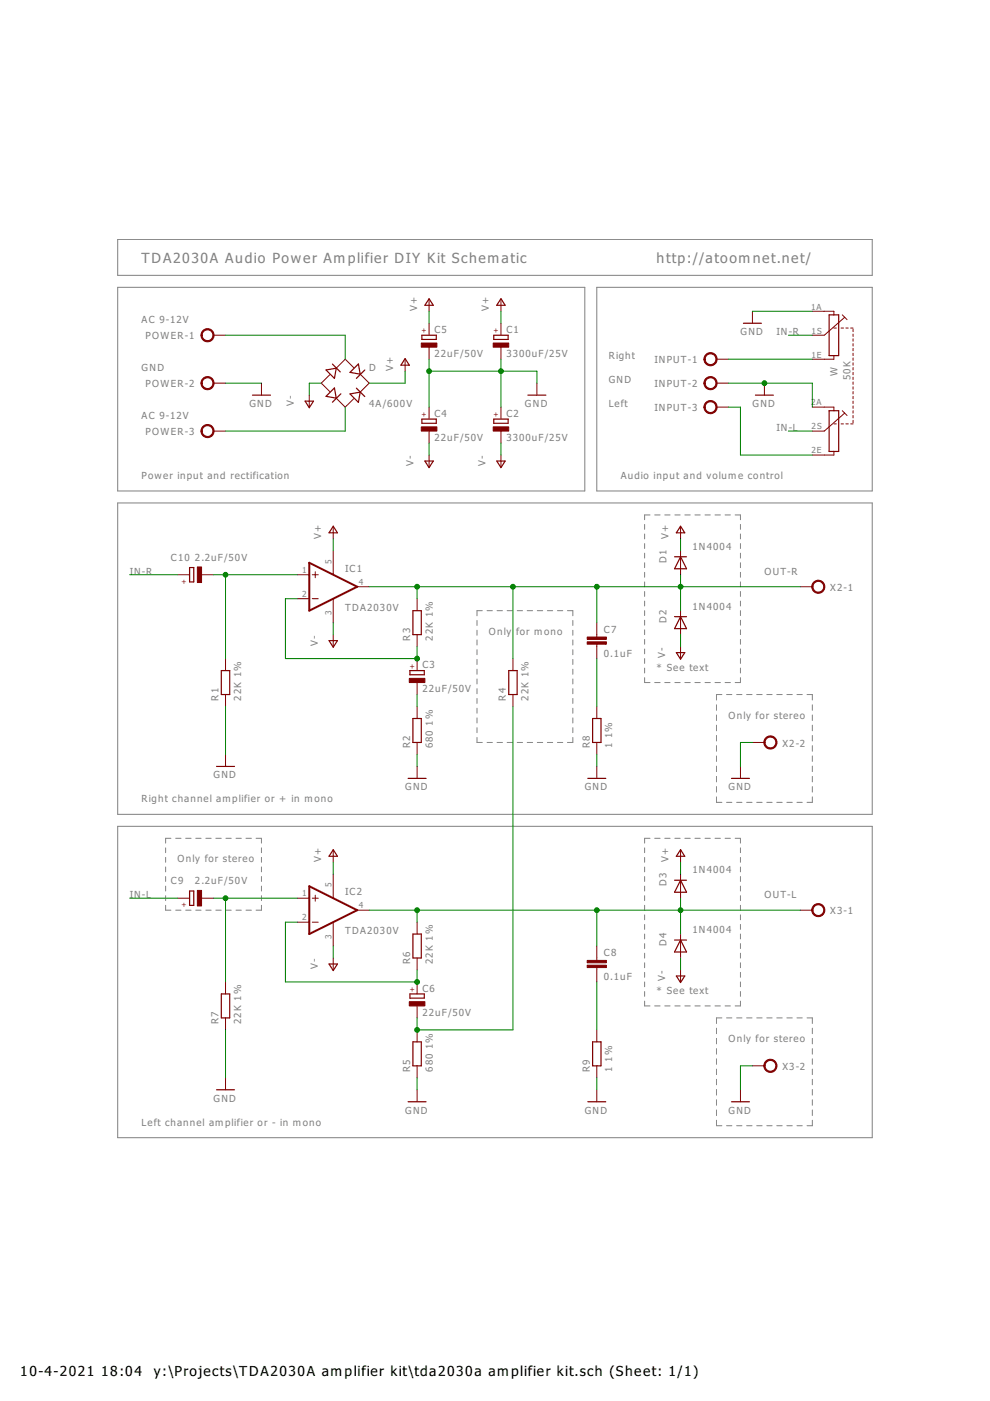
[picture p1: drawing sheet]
<svg xmlns="http://www.w3.org/2000/svg" width="210mm" height="297mm" viewBox="0 0 210 297" stroke-linecap="round" stroke-linejoin="round" font-family="sans-serif">
<g fill="none" stroke="#808080" stroke-width=".21">
<path d="M25 50.8h159.9v7.6h-159.9zM25 60.9h99v43.2h-99zM126.5 60.9h58.4v43.2h-58.4zM25 106.6h159.9v66.1h-159.9zM136.7 111.2v1M136.7 113.2v1.1M136.7 115.3v1M136.7 117.3v1M136.7 119.3v1.1M137.8 109.2h-1.1v1M138.8 109.2h1.2M140.9 109.2h1.2"/>
<path d="M143.1 109.2h1.1M145.2 109.2h1.1M147.3 109.2h1.2M149.5 109.2h1.1M151.6 109.2h1.1M153.7 109.2h1.2M155.9 109.2h1.1v1M157 111.2v1M157 113.2v1.1M157 115.3v1M157 117.3v1M157 119.3v1.1"/>
<path d="M101.1 131.6v1M101.1 133.6v1.1M101.1 135.7v1.1M101.1 137.8v1M101.1 139.8v1.1M102.3 129.5h-1.2v1.1M103.3 129.5h1.1M105.4 129.5h1.1M107.5 129.5h1.2M109.7 129.5h1.1M111.8 129.5h1.1M113.9 129.5h1.2"/>
<path d="M116.1 129.5h1.1M118.2 129.5h1.1M120.3 129.5h1.2v1.1M121.5 131.6v1M121.5 133.6v1.1M121.5 135.7v1.1M121.5 137.8v1M121.5 139.8v1.1M136.7 121.3v1.1M136.7 123.4v1M136.7 125.4v1M136.7 127.4v1.1"/>
<path d="M136.7 129.5v1M136.7 131.5v1M136.7 133.5v1.1M136.7 135.6v1M136.7 137.6v1M136.7 139.6v1.1M157 121.3v1.1M157 123.4v1M157 125.4v1M157 127.4v1.1M157 129.5v1M157 131.5v1"/>
<path d="M157 133.5v1.1M157 135.6v1M157 137.6v1M157 139.6v1.1M101.1 156.4v1h1.2M101.1 141.9v1.1M101.1 144v1M101.1 146v1.1M101.1 148.1v1M101.1 150.2v1M101.1 152.2v1.1M101.1 154.3v1"/>
<path d="M103.3 157.4h1.1M105.4 157.4h1.1M107.5 157.4h1.2M109.7 157.4h1.1M111.8 157.4h1.1M113.9 157.4h1.2M116.1 157.4h1.1M118.2 157.4h1.1M121.5 141.9v1.1M121.5 144v1M121.5 146v1.1M121.5 148.1v1"/>
<path d="M121.5 150.2v1M121.5 152.2v1.1M121.5 154.3v1M121.5 156.4v1h-1.2M136.7 141.6v1.1M136.7 143.7v1h1.1M138.8 144.7h1.2M140.9 144.7h1.2M143.1 144.7h1.1M145.2 144.7h1.1M147.3 144.7h1.2M149.5 144.7h1.1"/>
<path d="M151.6 144.7h1.1M151.9 149.4v1.2M151.9 151.6v1.2M151.9 153.8v1.1M151.9 155.9v1.2M151.9 158.1v1.2M153.1 147.3h-1.2v1.1M153.7 144.7h1.2M154.1 147.3h1.1M156.2 147.3h1.1M157 141.6v1.1M157 143.7v1h-1.1"/>
<path d="M158.3 147.3h1.1M160.4 147.3h1.2M162.6 147.3h1.1M164.7 147.3h1.1M166.8 147.3h1.2M169 147.3h1.1M171.1 147.3h1.1v1.1M172.2 149.4v1.2M172.2 151.6v1.2M172.2 153.8v1.1M172.2 155.9v1.2M172.2 158.1v1.2"/>
<path d="M25 175.2h159.9v66h-159.9zM35.1 179.8v1M36.2 177.7h-1.1v1.1M37.3 177.7h1.1M39.4 177.7h1.1M41.5 177.7h1.1M43.6 177.7h1.2M45.8 177.7h1.1M47.9 177.7h1.1M50 177.7h1.2M52.2 177.7h1.1M54.3 177.7h1.1v1.1"/>
<path d="M55.4 179.8v1M136.7 179.8v1M137.8 177.7h-1.1v1.1M138.8 177.7h1.2M140.9 177.7h1.2M143.1 177.7h1.1M145.2 177.7h1.1M147.3 177.7h1.2M149.5 177.7h1.1M151.6 177.7h1.1M151.9 160.3v1.1M151.9 162.4v1.2"/>
<path d="M151.9 164.6v1.2M151.9 166.8v1.1M151.9 169v1.1h1.2M153.7 177.7h1.2M154.1 170.1h1.1M155.9 177.7h1.1v1.1M156.2 170.1h1.1M157 179.8v1M158.3 170.1h1.1M160.4 170.1h1.2M162.6 170.1h1.1M164.7 170.1h1.1"/>
<path d="M166.8 170.1h1.2M169 170.1h1.1M172.2 160.3v1.1M172.2 162.4v1.2M172.2 164.6v1.2M172.2 166.8v1.1M172.2 169v1.1h-1.1M35.1 191.9v1.1h1.1M35.1 181.8v1M35.1 183.8v1M35.1 185.8v1.1M35.1 187.9v1"/>
<path d="M35.1 189.9v1M37.3 193h1.1M39.4 193h1.1M41.5 193h1.1M43.6 193h1.2M45.8 193h1.1M47.9 193h1.1M50 193h1.2M52.2 193h1.1M55.4 191.9v1.1h-1.1M55.4 181.8v1M55.4 183.8v1"/>
<path d="M55.4 185.8v1.1M55.4 187.9v1M55.4 189.9v1M136.7 181.8v1M136.7 183.8v1M136.7 185.8v1.1M136.7 187.9v1M136.7 189.9v1M136.7 191.9v1.1M136.7 194v1M136.7 196v1M136.7 198v1.1"/>
<path d="M157 181.8v1M157 183.8v1M157 185.8v1.1M157 187.9v1M157 189.9v1M157 191.9v1.1M157 194v1M157 196v1M157 198v1.1M136.7 200.1v1M136.7 202.1v1M136.7 204.1v1.1"/>
<path d="M136.7 206.2v1M136.7 208.2v1M136.7 210.2v1M136.7 212.3v1h1.1M138.8 213.3h1.2M140.9 213.3h1.2M143.1 213.3h1.1M145.2 213.3h1.1M147.3 213.3h1.2M149.5 213.3h1.1M151.6 213.3h1.1M151.9 218v1.2"/>
<path d="M153.1 215.8h-1.2v1.2M153.7 213.3h1.2M154.1 215.8h1.1M156.2 215.8h1.1M157 200.1v1M157 202.1v1M157 204.1v1.1M157 206.2v1M157 208.2v1M157 210.2v1M157 212.3v1h-1.1M158.3 215.8h1.1"/>
<path d="M160.4 215.8h1.2M162.6 215.8h1.1M164.7 215.8h1.1M166.8 215.8h1.2M169 215.8h1.1M171.1 215.8h1.1v1.2M172.2 218v1.2M151.9 220.2v1.1M151.9 222.3v1.2M151.9 224.5v1.2M151.9 226.7v1.1M151.9 228.8v1.2"/>
<path d="M151.9 231v1.2M151.9 233.2v1.1M151.9 235.3v1.2M151.9 237.5v1.2h1.2M154.1 238.7h1.1M156.2 238.7h1.1M158.3 238.7h1.1M160.4 238.7h1.2M162.6 238.7h1.1M164.7 238.7h1.1M166.8 238.7h1.2M169 238.7h1.1"/>
<path d="M172.2 220.2v1.1M172.2 222.3v1.2M172.2 224.5v1.2M172.2 226.7v1.1M172.2 228.8v1.2M172.2 231v1.2M172.2 233.2v1.1M172.2 235.3v1.2M172.2 237.5v1.2h-1.1"/>
</g>
<path d="M65.6 119.3l10.1 5.1-10.1 5.1zM65.6 187.9l10.1 5.1-10.1 5z" fill="none" stroke="#800000" stroke-width=".42"/>
<g fill="none" stroke="#800000" stroke-width=".21">
<path d="M45.3 71.1h2.5M69.9 79.4l-1.8 1.8 1.8 1.8M75 78l-1.8-1.8-1.9 1.9M76.4 79.3l1.9 1.9-1.9 1.9M85.9 76.2v2.5M91 63.5v2.5M91 68.5v2.6M91 73.6v2.6M106.2 63.5v2.5M106.2 68.5v2.6M106.2 73.6v2.6M151.9 76.2h2.6"/>
<path d="M159.5 66v2.5M172.2 66h4.6v.8M176.8 75.4v.8h-4.6M176.8 69.6h.5M178.3 69.6h.5M178.6 66.8l1 1M179.1 67.3l-4.3 3.8h-2.6M179.3 69.6h.6M180.4 69.6h.5M180.9 69.8v.5M180.9 70.8v.5M180.9 71.8v.5"/>
<path d="M180.9 72.9v.5M180.9 73.9v.5M180.9 74.9v.5M180.9 75.9v.5M180.9 76.9v.5M180.9 77.9v.5M180.9 79v.5M180.9 80v.5M45.3 81.2h2.5M45.3 91.4h2.5M55.4 81.2v2.6M65.6 83.8v2.5"/>
<path d="M71.3 84.4l1.9 1.9 1.8-1.8M91 86.3v2.6M91 91.4v2.5M91 96.5v2.5M106.2 86.3v2.6M106.2 91.4v2.5M106.2 96.5v2.5M113.8 81.2v2.6M151.9 81.2h2.6M151.9 86.3h2.6M162.1 81.2v2.6M172.2 86.3h4.6v.8"/>
<path d="M176.8 95.7v.8h-4.6M176.8 89.9h.5M178.3 89.9h.5M178.6 87.1l1 1M179.1 87.6l-4.3 3.8h-2.6M179.3 89.9h.6M180.4 89.9h.5M180.9 81v.5M180.9 82v.5M180.9 83v.5M180.9 84v.5M180.9 85v.6"/>
<path d="M180.9 86.1v.5M180.9 87.1v.5M180.9 88.1v.5M180.9 89.1v.5M70.7 111.7v2.5M70.7 116.8v5.1M144.3 111.7v2.5M144.3 116.8v5.1M37.7 121.9h2.5M42.7 121.9h2.6M47.8 139.6v2.6M63 121.9h2.6"/>
<path d="M63 126.9h2.6M66.2 121.9h1.3M66.2 126.9h1.3M66.8 121.2v1.3M70.7 126.9v5.1M70.7 134.6v2.5M75.7 124.4h2.6M88.4 126.9v2.6M88.4 134.6v2.5M88.4 139.6v2.6M108.8 139.6v2.6M126.5 132v3.1"/>
<path d="M126.5 136.6v3M144.3 129.5v5.1M144.3 137.1v2.5M169.7 124.4h2.5M47.8 147.3v2.5M47.8 160v2.5M88.4 144.7v2.6M88.4 149.8v2.5M88.4 157.4v2.6M108.8 147.3v2.5M126.5 149.8v2.5M126.5 157.4v2.6"/>
<path d="M159.5 157.4h2.6M88.4 162.5v2.5M126.5 162.5v2.5M157 162.5v2.5M37.7 190.4h2.5M42.7 190.4h2.6M63 190.4h2.6M63 195.5h2.6M66.2 190.4h1.3M66.2 195.5h1.3M66.8 189.8v1.3M70.7 180.3v2.5"/>
<path d="M70.7 185.4v5M70.7 195.5v5.1M75.7 193h2.6M88.4 195.5v2.5M144.3 180.3v2.5M144.3 185.4v5M144.3 198v5.1M169.7 193h2.5M47.8 208.2v2.5M47.8 215.8v2.6M70.7 203.1v2.6M88.4 203.1v2.6"/>
<path d="M88.4 208.2v2.5M88.4 213.3v2.5M88.4 218.4v2.5M126.5 200.6v3M126.5 205.1v3.1M126.5 218.4v2.5M144.3 205.7v2.5M47.8 228.5v2.6M88.4 226v2.5M88.4 231.1v2.5M126.5 226v2.5M126.5 231.1v2.5"/>
<path d="M157 231.1v2.5M159.5 226h2.6"/>
</g>
<g fill="none" stroke="#800000" stroke-width=".25">
<path d="M69.1 78.4l2.2-.3-.4 2.1zM70.5 77.2l1.6 1.6M76 77.2l.4 2.1-2.2-.3zM77.3 78.4l-1.7 1.8M85.9 76l.9 1.4h-1.8zM89.5 71.1h3v.9h-3zM91 63.3l.9 1.4h-1.8zM104.7 71.1h3v.9h-3zM106.2 63.3l.9 1.4h-1.8zM157.6 68.5h3.8M175.8 66.8h2v8.6h-2zM53.5 83.8h3.8"/>
<path d="M64.7 85h1.8l-.9 1.4zM70.9 82.3l.4 2.1-2.2-.4zM72.3 83.5l-1.8 1.8M74.2 83.5l2.2-.4-.4 2.2zM75.6 82.3l1.7 1.8M89.5 88.9h3v.8h-3zM90.1 97.7h1.8l-.9 1.4zM104.7 88.9h3v.8h-3zM105.3 97.7h1.8l-.9 1.4zM111.9 83.8h3.8M160.2 83.8h3.8M175.8 87.1h2v8.6h-2z"/>
<path d="M70.7 111.6l.8 1.4h-1.7zM143 118h2.6M144.3 111.6l.9 1.4h-1.8zM144.3 118l1.3 2.6h-2.6zM40.2 120.3h.9v3.1h-.9zM69.8 135.8h1.7l-.8 1.4zM87.5 129.5h1.8v5.1h-1.8zM143 130.7h2.6M143.4 138.4h1.8l-.9 1.4zM144.3 130.7l1.3 2.6h-2.6zM46.9 142.2h1.8v5.1h-1.8zM86.9 142.2h3.1v.9h-3.1z"/>
<path d="M87.5 152.3h1.8v5.1h-1.8zM107.9 142.2h1.7v5.1h-1.7zM125.6 152.3h1.8v5.1h-1.8zM45.9 162.5h3.8M86.5 165h3.8M124.6 165h3.8M155.1 165h3.8M40.2 188.9h.9v3.1h-.9zM70.7 180.1l.8 1.4h-1.7zM87.5 198h1.8v5.1h-1.8zM143 186.6h2.6M143 199.3h2.6"/>
<path d="M144.3 180.1l.9 1.4h-1.8zM144.3 186.6l1.3 2.6h-2.6zM144.3 199.3l1.3 2.5h-2.6zM46.9 210.7h1.8v5.1h-1.8zM69.8 204.4h1.7l-.8 1.4zM86.9 210.7h3.1v.9h-3.1zM143.4 206.9h1.8l-.9 1.4zM45.9 231.1h3.8M86.5 233.6h3.8M87.5 220.9h1.8v5.1h-1.8zM124.6 233.6h3.8M125.6 220.9h1.8v5.1h-1.8z"/>
<path d="M155.1 233.6h3.8"/>
</g>
<g fill="#800000" stroke="#800000" stroke-width=".21">
<path d="M104.6 72.7h3.3v.9h-3.3z"/>
<path d="M104.6 90.5h3.3v.9h-3.3z"/>
<path d="M86.8 143.8h3.3v.9h-3.3z"/>
<path d="M89.3 90.5h3.3v.9h-3.3z"/>
<path d="M89.3 72.7h3.3v.9h-3.3z"/>
<path d="M86.8 212.4h3.3v.9h-3.3z"/>
<path d="M41.8 188.8h.9v3.3h-.9z"/>
<path d="M41.8 120.2h.9v3.3h-.9z"/>
<path d="M124.5 136.1h4.1v.5h-4.1z"/>
<path d="M124.5 135.1h4.1v.5h-4.1z"/>
<path d="M124.5 204.6h4.1v.5h-4.1z"/>
<path d="M124.5 203.6h4.1v.5h-4.1z"/>
</g>
<g fill="#800000" stroke="#800000" stroke-width=".21">
<path d="M43 70.1a1.39 1.39 0 0 1 2.2 .3 1.39 1.39 0 0 1-.8 2 1.39 1.39 0 0 1-1.8-1.3h.3a1.14 1.14 0 0 1 1.6-1 1.14 1.14 0 0 1 .2 1.9 1.14 1.14 0 0 1-1.8-.6v-.3h-.3z" fill-rule="evenodd"/>
<path d="M43 80.3a1.39 1.39 0 0 1 2.2 .2 1.39 1.39 0 0 1-.8 2.1 1.39 1.39 0 0 1-1.8-1.4h.3a1.14 1.14 0 0 1 1.6-.9 1.14 1.14 0 0 1 .2 1.9 1.14 1.14 0 0 1-1.8-.7v-.3h-.3z" fill-rule="evenodd"/>
<path d="M43 90.4a1.39 1.39 0 0 1 2.2 .3 1.39 1.39 0 0 1-.8 2 1.39 1.39 0 0 1-1.8-1.3h.3a1.14 1.14 0 0 1 1.6-1 1.14 1.14 0 0 1 .2 2 1.14 1.14 0 0 1-1.8-.7v-.3h-.3z" fill-rule="evenodd"/>
<path d="M172.5 123.4a1.4 1.4 0 0 1 2.2 .3 1.4 1.4 0 0 1-.8 2 1.4 1.4 0 0 1-1.8-1.3h.3a1.15 1.15 0 0 1 1.6-1.1 1.15 1.15 0 0 1 .3 2 1.15 1.15 0 0 1-1.9-.6v-.3h-.3z" fill-rule="evenodd"/>
<path d="M162.3 156.5a1.39 1.39 0 0 1 2.2 .2 1.39 1.39 0 0 1-.8 2.1 1.39 1.39 0 0 1-1.8-1.4h.3a1.15 1.15 0 0 1 1.6-1.1 1.15 1.15 0 0 1 .3 1.9 1.15 1.15 0 0 1-1.9-.5v-.3h-.3z" fill-rule="evenodd"/>
<path d="M172.5 192a1.4 1.4 0 0 1 2.2 .2 1.4 1.4 0 0 1-.8 2.1 1.4 1.4 0 0 1-1.8-1.3h.3a1.15 1.15 0 0 1 1.6-1.1 1.15 1.15 0 0 1 .3 1.9 1.15 1.15 0 0 1-1.9-.5v-.3h-.3z" fill-rule="evenodd"/>
<path d="M162.3 225a1.39 1.39 0 0 1 2.2 .3 1.39 1.39 0 0 1-.8 2 1.39 1.39 0 0 1-1.8-1.3h.3a1.15 1.15 0 0 1 1.6-1.1 1.15 1.15 0 0 1 .3 1.9 1.15 1.15 0 0 1-1.9-.5v-.3h-.3z" fill-rule="evenodd"/>
<path d="M149.6 75.2a1.4 1.4 0 0 1 2.2 .2 1.4 1.4 0 0 1-.8 2.1 1.4 1.4 0 0 1-1.8-1.3h.3a1.15 1.15 0 0 1 1.6-1.1 1.15 1.15 0 0 1 .3 1.9 1.15 1.15 0 0 1-1.9-.6v-.2h-.3z" fill-rule="evenodd"/>
<path d="M149.6 80.3a1.4 1.4 0 0 1 2.2 .2 1.4 1.4 0 0 1-.8 2.1 1.4 1.4 0 0 1-1.8-1.4h.3a1.15 1.15 0 0 1 1.6-1 1.15 1.15 0 0 1 .3 1.9 1.15 1.15 0 0 1-1.9-.6v-.3h-.3z" fill-rule="evenodd"/>
<path d="M149.6 85.4a1.4 1.4 0 0 1 2.2 .2 1.4 1.4 0 0 1-.8 2.1 1.4 1.4 0 0 1-1.8-1.4h.3a1.15 1.15 0 0 1 1.6-1.1 1.15 1.15 0 0 1 .3 1.9 1.15 1.15 0 0 1-1.9-.5v-.3h-.3z" fill-rule="evenodd"/>
</g>
<g fill="none" stroke="#008000" stroke-width=".21">
<path d="M47.8 71.1h25.4v5.1M85.9 78.7v2.5h-7.6M91 78.7h22.8v2.5M91 66v2.5M91 76.2v10.1M106.2 66v2.5M106.2 76.2v10.1M154.5 76.2h17.7M159.5 66h12.7M167.2 71.1h5M47.8 81.2h7.6M68.1 81.2h-2.5v2.6"/>
<path d="M73.2 86.3v5.1h-25.4M91 93.9v2.6M106.2 93.9v2.6M154.5 81.2h17.7v5.1M154.5 86.3h2.5v10.2h15.2M167.2 91.4h5M70.7 114.2v2.6M144.3 114.2v2.6M27.5 121.9h10.2M45.3 121.9h17.7M47.8 121.9v17.7M63 126.9h-2.5v12.7h27.9v-2.5"/>
<path d="M70.7 132v2.6M78.3 124.4h91.4M88.4 124.4v2.5M108.8 124.4v15.2M126.5 124.4v7.6M126.5 139.6v10.2M144.3 121.9v7.6M144.3 134.6v2.5M47.8 149.8v10.2M88.4 147.3v2.5M88.4 160v2.5M108.8 149.8v68.6h-20.4v-2.6"/>
<path d="M126.5 160v2.5M159.5 157.4h-2.5v5.1M27.5 190.4h10.2M45.3 190.4h17.7M47.8 190.4v17.8M63 195.5h-2.5v12.7h27.9v-2.5M70.7 182.8v2.6M78.3 193h91.4M88.4 193v2.5M126.5 193v7.6M144.3 182.8v2.6M144.3 190.4v7.6"/>
<path d="M47.8 218.4v10.1M70.7 200.6v2.5M126.5 208.2v10.2M144.3 203.1v2.6M88.4 228.5v2.6M126.5 228.5v2.6M159.5 226h-2.5v5.1"/>
</g>
<g fill="#008000" stroke="#008000" stroke-width=".21">
<circle cx="106.2" cy="78.7" r=".51"/>
<circle cx="91" cy="78.7" r=".51"/>
<circle cx="162.1" cy="81.2" r=".51"/>
<circle cx="47.8" cy="121.9" r=".51"/>
<circle cx="47.8" cy="190.4" r=".51"/>
<circle cx="88.4" cy="139.6" r=".51"/>
<circle cx="108.8" cy="124.4" r=".51"/>
<circle cx="88.4" cy="124.4" r=".51"/>
<circle cx="126.5" cy="124.4" r=".51"/>
<circle cx="144.3" cy="124.4" r=".51"/>
<circle cx="126.5" cy="193" r=".51"/>
<circle cx="88.4" cy="193" r=".51"/>
<circle cx="144.3" cy="193" r=".51"/>
<circle cx="88.4" cy="218.4" r=".51"/>
<circle cx="88.4" cy="208.2" r=".51"/>
</g>
<g font-size="3.6" fill="#808080">
<text x="30" y="55.8">TDA2030A Audio Power Amplifier DIY Kit Schematic</text>
<text x="139.2" y="55.8">http://atoomnet.net/</text>
</g>
<g font-size="3.5">
<text x="4.3" y="291.7">10-4-2021</text>
<text x="21.5" y="291.7">18:04</text>
<text x="32.6" y="291.7">y:\Projects\TDA2030A amplifier kit\tda2030a amplifier kit.sch (Sheet: 1/1)</text>
</g>
<g font-size="2.5" fill="#808080">
<text x="88.4" y="66" transform="rotate(-90 88.4 66)">V+</text>
<text x="103.7" y="66" transform="rotate(-90 103.7 66)">V+</text>
<text x="30" y="68.5">AC 9-12V</text>
<text x="30.9" y="72">POWER-1</text>
<text x="92.1" y="70.6">C5</text>
<text x="107.4" y="70.6">C1</text>
<text x="157" y="71.1">GND</text>
<text x="164.6" y="71.1">IN-R</text>
<text x="92.1" y="75.7">22uF/50V</text>
<text x="107.4" y="75.7">3300uF/25V</text>
<text x="129.1" y="76.2">Right</text>
<text x="138.8" y="77">INPUT-1</text>
<text x="30" y="78.7">GND</text>
<text x="30.9" y="82.1">POWER-2</text>
<text x="78.3" y="78.7">D</text>
<text x="83.4" y="78.7" transform="rotate(-90 83.4 78.7)">V+</text>
<text x="129.1" y="81.2">GND</text>
<text x="138.8" y="82.1">INPUT-2</text>
<text x="177.6" y="79.7" transform="rotate(-90 177.6 79.7)">W</text>
<text x="180.4" y="80.6" transform="rotate(-90 180.4 80.6)">50K</text>
<text x="30" y="88.9">AC 9-12V</text>
<text x="52.9" y="86.3">GND</text>
<text x="62.3" y="86.2" transform="rotate(-90 62.3 86.2)">V-</text>
<text x="78.3" y="86.3">4A/600V</text>
<text x="92.1" y="88.4">C4</text>
<text x="107.4" y="88.4">C2</text>
<text x="111.3" y="86.3">GND</text>
<text x="129.1" y="86.3">Left</text>
<text x="138.8" y="87.2">INPUT-3</text>
<text x="159.5" y="86.3">GND</text>
<text x="30.9" y="92.3">POWER-3</text>
<text x="92.1" y="93.4">22uF/50V</text>
<text x="107.4" y="93.4">3300uF/25V</text>
<text x="164.6" y="91.4">IN-L</text>
<text x="30" y="101.5">Power input and rectification</text>
<text x="87.7" y="98.9" transform="rotate(-90 87.7 98.9)">V-</text>
<text x="102.9" y="98.9" transform="rotate(-90 102.9 98.9)">V-</text>
<text x="131.6" y="101.5">Audio input and volume control</text>
<text x="36.3" y="118.8">C10</text>
<text x="41.3" y="118.8">2.2uF/50V</text>
<text x="68.1" y="114.2" transform="rotate(-90 68.1 114.2)">V+</text>
<text x="141.3" y="119.3" transform="rotate(-90 141.3 119.3)">D1</text>
<text x="141.8" y="114.2" transform="rotate(-90 141.8 114.2)">V+</text>
<text x="146.8" y="116.6">1N4004</text>
<text x="27.5" y="121.9">IN-R</text>
<text x="73.2" y="121.2">IC1</text>
<text x="162.1" y="121.9">OUT-R</text>
<text x="176" y="125.3">X2-1</text>
<text x="73.2" y="129.5">TDA2030V</text>
<text x="146.8" y="129.3">1N4004</text>
<text x="67.4" y="137" transform="rotate(-90 67.4 137)">V-</text>
<text x="86.9" y="135.8" transform="rotate(-90 86.9 135.8)">R3</text>
<text x="91.7" y="135.8" transform="rotate(-90 91.7 135.8)">22K 1%</text>
<text x="103.7" y="134.6">Only</text>
<text x="109.4" y="134.6">for mono</text>
<text x="128" y="134.2">C7</text>
<text x="141.3" y="132" transform="rotate(-90 141.3 132)">D2</text>
<text x="89.6" y="141.7">C3</text>
<text x="128" y="139.3">0.1uF</text>
<text x="139.2" y="142.2">* See text</text>
<text x="141" y="139.5" transform="rotate(-90 141 139.5)">V-</text>
<text x="46.3" y="148.5" transform="rotate(-90 46.3 148.5)">R1</text>
<text x="51.1" y="148.5" transform="rotate(-90 51.1 148.5)">22K 1%</text>
<text x="89.6" y="146.8">22uF/50V</text>
<text x="107.3" y="148.5" transform="rotate(-90 107.3 148.5)">R4</text>
<text x="112.1" y="148.5" transform="rotate(-90 112.1 148.5)">22K 1%</text>
<text x="91.7" y="153.8" transform="rotate(-90 91.7 153.8)">1%</text>
<text x="154.5" y="152.3">Only for stereo</text>
<text x="86.9" y="158.7" transform="rotate(-90 86.9 158.7)">R2</text>
<text x="91.7" y="158.7" transform="rotate(-90 91.7 158.7)">680</text>
<text x="125" y="158.7" transform="rotate(-90 125 158.7)">R8</text>
<text x="129.8" y="158.7" transform="rotate(-90 129.8 158.7)">1</text>
<text x="129.8" y="156.5" transform="rotate(-90 129.8 156.5)">1%</text>
<text x="165.9" y="158.3">X2-2</text>
<text x="45.3" y="165">GND</text>
<text x="85.9" y="167.6">GND</text>
<text x="124" y="167.6">GND</text>
<text x="154.5" y="167.6">GND</text>
<text x="30" y="170.1">Right channel amplifier or + in mono</text>
<text x="37.7" y="182.8">Only for stereo</text>
<text x="68.1" y="182.8" transform="rotate(-90 68.1 182.8)">V+</text>
<text x="141.8" y="182.8" transform="rotate(-90 141.8 182.8)">V+</text>
<text x="146.8" y="185.1">1N4004</text>
<text x="27.5" y="190.4">IN-L</text>
<text x="36.3" y="187.4">C9</text>
<text x="41.3" y="187.4">2.2uF/50V</text>
<text x="73.2" y="189.8">IC2</text>
<text x="141.3" y="187.9" transform="rotate(-90 141.3 187.9)">D3</text>
<text x="162.1" y="190.4">OUT-L</text>
<text x="146.8" y="197.8">1N4004</text>
<text x="176" y="193.9">X3-1</text>
<text x="73.2" y="198">TDA2030V</text>
<text x="128" y="202.7">C8</text>
<text x="141.3" y="200.6" transform="rotate(-90 141.3 200.6)">D4</text>
<text x="67.4" y="205.5" transform="rotate(-90 67.4 205.5)">V-</text>
<text x="86.9" y="204.4" transform="rotate(-90 86.9 204.4)">R6</text>
<text x="91.7" y="204.4" transform="rotate(-90 91.7 204.4)">22K 1%</text>
<text x="128" y="207.8">0.1uF</text>
<text x="141" y="208.1" transform="rotate(-90 141 208.1)">V-</text>
<text x="89.6" y="215.3">22uF/50V</text>
<text x="89.6" y="210.3">C6</text>
<text x="139.2" y="210.7">* See text</text>
<text x="46.3" y="217.1" transform="rotate(-90 46.3 217.1)">R7</text>
<text x="51.1" y="217.1" transform="rotate(-90 51.1 217.1)">22K 1%</text>
<text x="154.5" y="220.9">Only for stereo</text>
<text x="86.9" y="227.2" transform="rotate(-90 86.9 227.2)">R5</text>
<text x="91.7" y="227.2" transform="rotate(-90 91.7 227.2)">680</text>
<text x="91.7" y="222.4" transform="rotate(-90 91.7 222.4)">1%</text>
<text x="125" y="227.2" transform="rotate(-90 125 227.2)">R9</text>
<text x="129.8" y="227.2" transform="rotate(-90 129.8 227.2)">1</text>
<text x="129.8" y="225.1" transform="rotate(-90 129.8 225.1)">1%</text>
<text x="165.9" y="226.9">X3-2</text>
<text x="45.3" y="233.6">GND</text>
<text x="30" y="238.7">Left channel amplifier or - in mono</text>
<text x="85.9" y="236.1">GND</text>
<text x="124" y="236.1">GND</text>
<text x="154.5" y="236.1">GND</text>
</g>
<g font-size="2.1" fill="#808080">
<text x="172" y="65.6">1A</text>
<text x="172.1" y="70.7">1S</text>
<text x="172" y="75.8">1E</text>
<text x="172" y="86">2A</text>
<text x="172.1" y="91">2S</text>
<text x="172" y="96.1">2E</text>
<text x="70.3" y="119.5" transform="rotate(-90 70.3 119.5)">5</text>
<text x="64.1" y="121.5">1</text>
<text x="76.1" y="124">4</text>
<text x="64.1" y="126.6">2</text>
<text x="70.3" y="130.4" transform="rotate(-90 70.3 130.4)">3</text>
<text x="64.1" y="190.1">1</text>
<text x="70.3" y="188.1" transform="rotate(-90 70.3 188.1)">5</text>
<text x="64.1" y="195.2">2</text>
<text x="76.1" y="192.6">4</text>
<text x="70.3" y="199" transform="rotate(-90 70.3 199)">3</text>
</g>
<g font-size="1.8" fill="#800000">
<text x="90.4" y="70.7" transform="rotate(-90 90.4 70.7)">+</text>
<text x="105.6" y="70.7" transform="rotate(-90 105.6 70.7)">+</text>
<text x="90.4" y="88.4" transform="rotate(-90 90.4 88.4)">+</text>
<text x="105.6" y="88.4" transform="rotate(-90 105.6 88.4)">+</text>
<text x="38.5" y="123.7">+</text>
<text x="87.9" y="141.8" transform="rotate(-90 87.9 141.8)">+</text>
<text x="38.5" y="192.3">+</text>
<text x="87.9" y="210.3" transform="rotate(-90 87.9 210.3)">+</text>
</g>
</svg>
